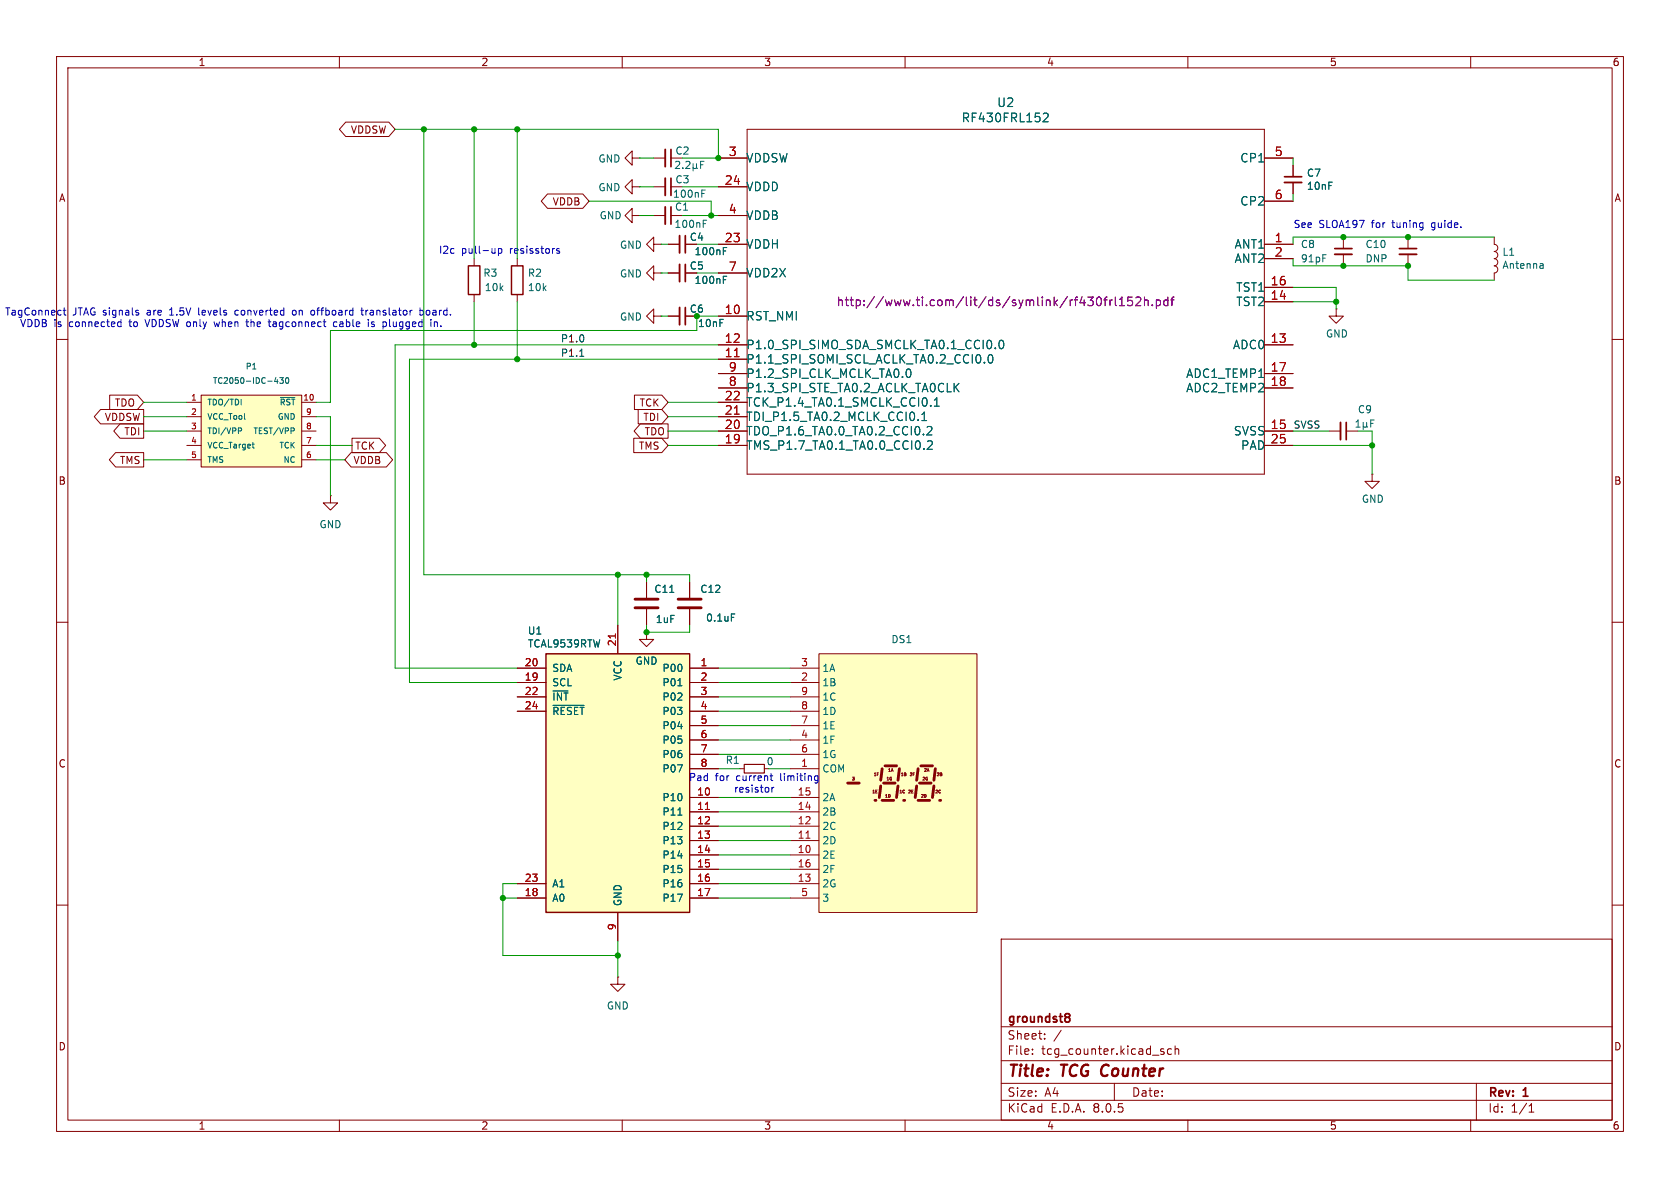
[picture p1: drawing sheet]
<svg xmlns="http://www.w3.org/2000/svg" width="297mm" height="210mm" viewBox="0 0 297 210" stroke-linecap="round" stroke-linejoin="round" font-family="sans-serif">
<g fill="none" stroke="#840000" stroke-width=".18">
<path d="M10 10h277v190h-277zM12 12h273v186h-273zM60 10v2M110 10v2M160 10v2M210 10v2M260 10v2M10 60h2M83.8 45.7v1.3M83.8 52.1v1.2M91.4 45.7v1.3M91.4 52.1v1.2"/>
<path d="M285 60h2M58.4 87.6v1.3h1.3l-1.3 1.3-1.3-1.3h1.3M58.4 87.6h.1M10 110h2M285 110h2M10 160h2M285 160h2M177 166h108v32h-108zM60 198v2M110 198v2M160 198v2M177 194.5h108"/>
<path d="M177 191.5h108M177 187.5h108M177 181.5h108M182.5 186.3v.1M182.5 185.5v.1M184.7 183.6v.1M184.7 182.8v.1M187.6 182.1l-1.3 2M197 191.5v3M205.4 185.9l.3 .1 .1 .2-.2 .2h-.3M205.4 185.4l.3 .1M207.1 185.5l-.4-.1-.3 .3v.4l.1 .2h.6"/>
<path d="M207.7 185.5l.3-.1 .3 .1 .1 .9M207.7 184.9v1.5M210 198v2M260 198v2M261 191.5v6.5M270.3 196.6h.9M270.3 195.5l.4-.4v1.5"/>
</g>
<path d="M188.8 179.2l.3 .3-.3 .3 .3 .2v.4l-.3 .3" fill="none" stroke="#840000" stroke-width=".3"/>
<path d="M82.8 47h2v5.1h-2zM90.4 47h2.1v5.1h-2.1z" fill="none" stroke="#840000" stroke-width=".25"/>
<path d="M35.6 69.9h17.7v12.7h-17.7z" fill="#ffffc2"/>
<g fill="none" stroke="#840000" stroke-width=".18">
<path d="M111.8 38.1v-1.3l-1.3 1.3 1.3 1.3v-1.3h1.2M113 38.1h.1M115.6 38.1h2M115.6 33h2M115.6 27.9h2M118.6 38.1h2M118.6 33h2M118.6 27.9h2M127 38.1h5.1M127 33h5.1M127 27.9h5.1M132.1 22.9h91.4v60.9h-91.4z"/>
<path d="M223.5 27.9h5.1M223.5 35.6h5.1M115.6 43.2v-1.3l-1.3 1.3 1.3 1.3v-1.3h1.2M115.6 55.9v-1.3l-1.3 1.3 1.3 1.3v-1.3h1.2M115.6 48.3v-1.3l-1.3 1.3 1.3 1.2v-1.2h1.2M116.8 43.2h.1M116.8 55.9h.1M116.8 48.3h.1M127 43.2h5.1M127 55.9h5.1M127 48.3h5.1M223.5 43.2h5.1"/>
<path d="M223.5 53.3h5.1M223.5 50.8h5.1M223.5 45.7h5.1M237.5 41.9v2M237.5 45v2M248.9 41.9v2M248.9 45v2M33 71.1h2.6M33 73.7h2.6M33 76.2h2.6M33 78.7h2.6M35.6 69.9h17.7v12.7h-17.7z"/>
<path d="M53.3 71.1h2.6M53.3 73.7h2.6M53.3 76.2h2.6M53.3 78.7h2.6M127 71.1h5.1M127 73.7h5.1M127 76.2h5.1M127 78.7h5.1M127 63.5h5.1M127 61h5.1M127 66h5.1M127 68.6h5.1"/>
<path d="M223.5 76.2h5.1M223.5 78.7h5.1M223.5 61h5.1M223.5 66h5.1M223.5 68.6h5.1M234.9 76.2h2.1M238 76.2h2M33 81.3h2.6M53.3 81.3h2.6M242.6 83.8v1.3h1.2l-1.2 1.3-1.3-1.3h1.3M242.6 83.8h.1M121.9 102.9v2.8"/>
<path d="M121.9 107.7v2.8M109.2 172.7v1.3h1.3l-1.3 1.3-1.3-1.3h1.3M109.2 172.7h.1"/>
</g>
<g fill="none" stroke="#006464" stroke-width=".18">
<path d="M119.4 28.6l.5-.1 .3 .4-.8 .9h.8M120.7 29.7v.1M121.3 28.6l.4-.1 .3 .4-.8 .9h.8M122.5 29.6l.2 .2h.2l.2-.2M122.5 28.9v1.3M123.1 29.6l.2 .2M123.1 28.9v.7M123.9 29.1h.4M124.1 34.2h.4M124.1 33.6h.6M124.3 39.5h.4M124.3 38.9h.6"/>
<path d="M124.5 28.5h-.6v1.3M184.4 20.1l.6-.1 .2 .1 .1 .3-.9 1.1h.9M42.1 75.6h.4l.2 .2-.1 .3-.5 .1M42.6 70.6v1M44.6 78.5h.3M44.9 79.2h.1M48.8 66.7l-.3 .7h.7M49 67.1v.7M49.5 66.8h.6l-.4 .3 .3 .1v.5l-.1 .1-.4-.1M49.6 70.3h2.5M50.6 66.8h.1a.54 .54 0 0 1 .4 .5 .54 .54 0 0 1-.4 .5 .68 .68 0 0 1-.1-1zM51.9 75.7l.1 .1-.1 .3"/>
<path d="M160.3 65.4l-.1 .4M160.9 65.4a.81 .81 0 0 1-.4 1.3l-.2-.1-.1-.4M162.3 74.2v.1M163 74.3h.8M163.3 73.1l-.3 .2M163.4 72.8v1.5M163.9 75.5l.6-.1 .2 .1 .1 .3-1 1.1h1M164 78.1l.5-.2 .3 .2v.3l-.9 1h.9M164.5 71.7v.1M165.2 71.8h.8M165.5 70.5l-.3 .2M165.6 70.3v1.5"/>
<path d="M168.9 68.4l.6 .9M169.5 67.8l-.8 .8M174 64v.2M174.8 62.8a.81 .81 0 0 0 .4 1.4l.2-.2 .1-.4-.1-.8M176 61.5v.1M176.7 60.3l.3-.2a.81 .81 0 0 1 .5 .7 .81 .81 0 0 1-.3 .8h-.1a.81 .81 0 0 1-.4-1.3zM239.7 75.5h.8M239.7 74.6l.4-.4v1.3M241 75.3l.2 .2h.2l.2-.2M241 74.7v1.2M241.6 75.3l.2 .2M241.6 74.7v.6"/>
<path d="M242.3 74.8h.5M242.9 74.2h-.6v1.3M129.3 108.5h.6"/>
</g>
<path d="M117.6 26.4v3.1M117.6 31.5v3M117.6 36.6v3M236 45h3M247.4 45h3M237 74.7v3" fill="none" stroke="#840000" stroke-width=".33"/>
<path d="M118.6 26.4v3.1M118.6 31.5v3M118.6 36.6v3M236 43.9h3M247.4 43.9h3M238 74.7v3" fill="none" stroke="#840000" stroke-width=".3"/>
<path d="M129.8 63.1h.9M129.8 73.2h.9" fill="none" stroke="#a90000" stroke-width=".18"/>
<g fill="none" stroke="#840084" stroke-width=".18">
<path d="M192.3 52.5h1l-.6 .6 .5 .1 .1 .5-.3 .3h-.5M194 52.7l.2-.2a.83 .83 0 0 1 .6 .6 .83 .83 0 0 1-.3 .9h-.2a.82 .82 0 0 1-.3-1.3zM195.1 53h.6M195.7 52.5l-.3 .2v1.3M196.2 53v1M196.7 53l-.3 .1-.2 .2M197.2 52.5v1.3l.2 .2M197.9 54h.9M197.9 52.9l.4-.4v1.5M200.2 52.5h-.8v.7l.2-.1 .5 .1 .1 .2v.5l-.3 .1-.5-.1M200.8 52.7l.6-.2 .2 .2 .1 .2-1 1.1h1M202.3 53.2l.2-.2 .4 .1 .1 .9"/>
<path d="M202.3 52.5v1.5M203.7 53.9v.1M204.4 53.1l.5-.1 .3 .3v.4l-.2 .3h-.6M204.4 53v1.5M206.5 53.1l-.5-.1-.3 .3v.4l.2 .3h.6M206.5 52.5v1.5M207 53h.6M207.6 52.5l-.4 .2v1.3"/>
</g>
<path d="M119.9 107.4h4.1M119.9 105.9h4.1" fill="none" stroke="#840000" stroke-width=".51"/>
<path d="M96.5 115.6h25.4v45.7h-25.4z" fill="#ffffc2"/>
<path d="M96.5 115.6h25.4v45.7h-25.4z" fill="none" stroke="#840000" stroke-width=".25"/>
<g fill="none" stroke="#840000" stroke-width=".18">
<path d="M111.8 33v-1.2l-1.3 1.2 1.3 1.3v-1.3h1.2M111.8 27.9v-1.2l-1.3 1.2 1.3 1.3v-1.3h1.2M113 33h.1M113 27.9h.1M228.6 29.2v2M228.6 32.3v2M118.1 43.2h2M118.1 55.9h2M118.1 48.3h2M121.2 43.2h2M121.2 55.9h2M121.2 48.3h2"/>
<path d="M236.2 54.6v1.3h1.3l-1.3 1.3-1.3-1.3h1.3M236.2 54.6h.1M264.2 45.7a.64 .64 0 0 1 .6 .7 .64 .64 0 0 1-.6 .6 .63 .63 0 0 1 .6 .6 .63 .63 0 0 1-.6 .7v1.2M264.2 41.9v1.3a.64 .64 0 0 1 .6 .6 .64 .64 0 0 1-.6 .7 .63 .63 0 0 1 .6 .6 .63 .63 0 0 1-.6 .6M91.4 118.1h5.1M109.2 110.5v5.1M114.3 111.8v1.2h1.3l-1.3 1.3-1.3-1.3h1.3M114.3 111.8h.1M114.3 102.9v2.8M114.3 107.7v2.8M121.9 118.1h5.1M91.4 120.7h5.1"/>
<path d="M91.4 123.2h5.1M91.4 125.7h5.1M121.9 120.7h5.1M121.9 123.2h5.1M121.9 125.7h5.1M121.9 128.3h5.1M121.9 130.8h5.1M121.9 133.4h5.1M121.9 135.9h5.1M91.4 156.2h5.1M91.4 158.8h5.1M121.9 141h5.1"/>
<path d="M121.9 143.5h5.1M121.9 146.1h5.1M121.9 148.6h5.1M121.9 151.1h5.1M121.9 153.7h5.1M121.9 156.2h5.1M121.9 158.8h5.1M109.2 161.3v5.1"/>
</g>
<path d="M127.9 44.4h.4M127.9 43.8h.6M127.9 49.4h.4M127.9 48.8h.6M272.6 46.6l.2 .2v.6M272.8 47.4h-.4M272.8 46.9l-.4 .1M118.4 104.7h.7M97.8 124.7h5.5M119.8 121.2h.8M119.8 144.1h.8" fill="none" stroke="#006464" stroke-width=".18"/>
<path d="M108.8 112.1v.7M124.7 143.1h.7" fill="none" stroke="#a90000" stroke-width=".18"/>
<path d="M112.3 107.4h4M112.3 105.9h4" fill="none" stroke="#840000" stroke-width=".51"/>
<path d="M227.1 32.3h3M120.1 41.7v3M120.1 46.7v3.1M120.1 54.4v3" fill="none" stroke="#840000" stroke-width=".33"/>
<path d="M227.1 31.2h3M121.2 41.7v3M121.2 46.7v3.1M121.2 54.4v3" fill="none" stroke="#840000" stroke-width=".3"/>
<path d="M144.8 115.6h27.9v45.7h-27.9z" fill="#ffffc2"/>
<path d="M149.9 138.4h2" fill="none" stroke="#840000" stroke-width=".51"/>
<circle cx="154.7" cy="141.5" r=".25" fill="#840000"/>
<path d="M155.7 138.9l-.3 2.1M156 135.9l-.3 2M156.2 138.4h2M156.5 135.4h2M158.7 138.9l-.2 2.1M159 135.9l-.3 2M156 141.5h2" fill="none" stroke="#840000" stroke-width=".51"/>
<circle cx="159.8" cy="141.5" r=".25" fill="#840000"/>
<path d="M162.1 138.9l-.3 2.1M162.3 135.9l-.2 2M162.6 138.4h2M162.8 135.4h2M165.1 138.9l-.3 2.1M165.4 135.9l-.3 2M162.3 141.5h2" fill="none" stroke="#840000" stroke-width=".51"/>
<circle cx="166.1" cy="141.5" r=".25" fill="#840000"/>
<g fill="none" stroke="#840000" stroke-width=".18">
<path d="M61.1 21.6h7.6l1.1 1.3-1.1 1.2h-7.6l-1.1-1.2zM96.8 34.3h6.2l1.1 1.3-1.1 1.2h-6.2l-1.1-1.2zM127 33h5.1M127 27.9h5.1M127 38.1h5.1M223.5 27.9h5.1M223.5 35.6h5.1M228.6 29.2v2M228.6 32.3v2M118.1 43.2h2M118.1 55.9h2M118.1 48.3h2"/>
<path d="M121.2 43.2h2M121.2 55.9h2M121.2 48.3h2M127 43.2h5.1M127 55.9h5.1M127 48.3h5.1M223.5 43.2h5.1M223.5 53.3h5.1M223.5 50.8h5.1M223.5 45.7h5.1M17.8 72.4h7.6v2.5h-7.6l-1.1-1.2zM19.4 69.8h4.9l1.1 1.3-1.1 1.3h-4.9z"/>
<path d="M21.2 74.9h4.2v2.6h-4.2l-1.1-1.3zM62.2 77.5h4.9l1.1 1.2-1.1 1.3h-4.9zM112 77.5h5l1.1 1.2-1.1 1.3h-5zM112.2 69.8h4.8l1.1 1.3-1.1 1.3h-4.8zM112.8 72.4h4.2l1.1 1.3-1.1 1.2h-4.2zM113.2 74.9h4.9v2.6h-4.9l-1.1-1.3zM127 63.5h5.1M127 61h5.1M127 76.2h5.1M127 66h5.1M127 68.6h5.1M127 78.7h5.1"/>
<path d="M127 73.7h5.1M127 71.1h5.1M223.5 61h5.1M223.5 76.2h5.1M223.5 66h5.1M223.5 68.6h5.1M223.5 78.7h5.1M20.4 80h5v2.6h-5l-1.1-1.3zM62.1 80h6.2l1.1 1.3-1.1 1.3h-6.2l-1.1-1.3zM91.4 118.1h5.1M109.2 110.5v5.1M114.3 111.8h.1"/>
<path d="M114.3 102.9v2.8M114.3 107.7v2.8M121.9 118.1h5.1M121.9 102.9v2.8M121.9 107.7v2.8M139.7 118.1h5.1M144.8 115.6h27.9v45.7h-27.9zM91.4 120.7h5.1M91.4 125.7h5.1M91.4 123.2h5.1M121.9 135.9h5.1M121.9 120.7h5.1"/>
<path d="M121.9 130.8h5.1M121.9 133.4h5.1M121.9 128.3h5.1M121.9 125.7h5.1M121.9 123.2h5.1M130.8 135.9h.8M139.7 135.9h5.1M139.7 120.7h5.1M139.7 130.8h5.1M139.7 133.4h5.1M139.7 128.3h5.1M139.7 125.7h5.1"/>
<path d="M139.7 123.2h5.1M150.7 137.4h.3l-.1 .2M154.4 139.7l.1 .5M154.7 136.7v.4M155.1 139.7h-.3v.5M155.3 136.6h-.2v.5M157.2 135.9l.1 .5M157.6 136.4l.1-.5 .2 .5M159.5 136.7v.4M160.1 136.6h-.2v.5M160.7 139.7h.2M161 136.6h.2"/>
<path d="M161.4 139.7h-.2v.5M161.7 136.6h-.3v.5M163.5 135.9h.2M163.9 136.4l.2-.5 .1 .5M165.7 136.6h.3M166.4 136.6h-.2v.5M91.4 156.2h5.1M91.4 158.8h5.1M121.9 151.1h5.1M121.9 148.6h5.1M121.9 146.1h5.1M121.9 156.2h5.1"/>
<path d="M121.9 143.5h5.1M121.9 141h5.1M121.9 153.7h5.1M121.9 158.8h5.1M139.7 151.1h5.1M139.7 148.6h5.1M139.7 146.1h5.1M139.7 156.2h5.1M139.7 143.5h5.1M139.7 141h5.1M139.7 153.7h5.1M139.7 158.8h5.1"/>
<path d="M156.7 140.5v.4M157.3 140.5l-.2-.1v.5M162.9 140.5h.3M163.6 140.5l-.2-.1v.5M109.2 161.3v5.1"/>
</g>
<path d="M129.8 63.1h.9M129.8 73.2h.9M108.8 112.1v.7M124.7 143.1h.7M142.5 148.2h.7" fill="none" stroke="#a90000" stroke-width=".18"/>
<path d="M131.6 135.1h3.5v1.6h-3.5z" fill="none" stroke="#840000" stroke-width=".2"/>
<path d="M102.5 63h.7" fill="none" stroke="#0f0f0f" stroke-width=".18"/>
<g fill="none" stroke="#0000c2" stroke-width=".18">
<path d="M11.2 54.8h.5M11.4 54.4v1.1l.3 .2M20.9 57.7h.5M21.4 56.5v1.2M24.4 55.3l.1 .2-.1 .2M24.4 54.8l.1 .1M25.6 56.5l.4 1.2M30 55.7h.7M30.1 54.7l-.1 .1M35.1 54.4v1.1l.2 .2M37.8 56.9l.3 .8 .2-.6M42 54.8l-.3 .1-.2 .2 .1 .5 .4 .1"/>
<path d="M43.5 56.9h.4M43.6 56.5v1.1l.3 .1M47.4 56.9h.5M47.6 57.7h.3M52.2 54.9l-.3-.1-.2 .3 .1 .5h.4M55.2 54.8l.3 .1 .1 .2v.5l-.4 .1M59.6 57l-.4-.1-.3 .2 .2 .6h.5M63.8 54.8h.5M64 54.4v1.1l.3 .2M64.7 54.8v.9M64.8 54.9l-.1 .2M66.1 57l-.3-.1-.1 .2v.2l.4 .1v.3h-.4"/>
<path d="M68.9 56.5v1.1l.1 .1M74.2 54.9l.4-.1 .3 .3-.2 .5h-.5M74.2 54.4v1.3M75.4 55v.6M76.8 57l.2-.1 .3 .1v.7M76.8 56.9v.8M77.9 57.6v.1M87.5 43.9v.9M87.5 44.7l-.2 .1M88.1 43.9v1.3M88.1 44l.4-.1 .2 .3-.1 .5h-.5M98.9 44l-.3-.1-.2 .2 .1 .2 .4 .1v.3h-.5"/>
<path d="M136.1 137.1h.5M136.3 137.8l.3 .2M136.5 139.2v.8M136.8 139.2l-.3 .2M144.1 137.2h.5M144.1 137.9h.5M144.6 137.1v1.1l-.1 .2h-.3"/>
</g>
<g fill="none" stroke="#009600" stroke-width=".18">
<path d="M69.8 22.9h57.2v5h-6.4M74.9 22.9v78.7h47v1.3M83.8 22.9v22.8M91.4 22.9v22.8M104.1 35.6h21.6v2.5M113 33h2.6M113 38.1h2.6M113 27.9h2.6M120.6 33h6.4M120.6 38.1h6.4M228.6 27.9v1.3M228.6 34.3v1.3"/>
<path d="M83.8 53.3v7.7M91.4 53.3v10.2M116.8 43.2h1.3M116.8 48.3h1.3M116.8 55.9h1.3M123.2 43.2h3.8M123.2 48.3h3.8M127 55.9h-3.8v2.5h-64.8v12.7h-2.5M228.6 45.7v1.3h20.3v2.5h15.3M228.6 50.8h7.6v3.8M228.6 53.3h7.6M264.2 41.9h-35.6v1.3"/>
<path d="M25.4 73.7h7.6M25.4 71.1h7.6M25.4 76.2h7.6M55.9 73.7h2.5v13.9M55.9 78.7h6.3M118.1 73.7h8.9M118.1 78.7h8.9M118.1 71.1h8.9M118.1 76.2h8.9M127 61h-57.2v57.1h21.6M127 63.5h-54.6v57.2h19M228.6 78.7h14"/>
<path d="M228.6 76.2h6.3M240 76.2h2.6v7.6M25.4 81.3h7.6M55.9 81.3h5.1M109.2 101.6v8.9M114.3 101.6v1.3M114.3 110.5v1.3h7.6v-1.3M127 118.1h12.7M127 120.7h12.7M127 135.9h3.8M127 128.3h12.7M127 133.4h12.7"/>
<path d="M127 130.8h12.7M127 125.7h12.7M127 123.2h12.7M135.9 135.9h3.8M88.9 158.8h2.5M91.4 156.2h-2.5v12.7h20.3M127 156.2h12.7M127 151.1h12.7M127 148.6h12.7M127 153.7h12.7M127 158.8h12.7M127 143.5h12.7"/>
<path d="M127 141h12.7M127 146.1h12.7M109.2 166.4v6.3"/>
</g>
<g fill="none" stroke="#006464" stroke-width=".18">
<path d="M184.4 20.1l.6-.1 .2 .1 .1 .3-.9 1.1h.9M127.9 49.4h.4M127.9 48.8h.6M127.9 44.4h.4M127.9 43.8h.6M160.3 65.4l-.1 .4M160.9 65.4a.81 .81 0 0 1-.4 1.3l-.2-.1-.1-.4M162.3 74.2v.1M163 74.3h.8M163.3 73.1l-.3 .2M163.4 72.8v1.5M163.9 75.5l.6-.1 .2 .1 .1 .3-1 1.1h1"/>
<path d="M164 78.1l.5-.2 .3 .2v.3l-.9 1h.9M164.5 71.7v.1M165.2 71.8h.8M165.5 70.5l-.3 .2M165.6 70.3v1.5M168.9 68.4l.6 .9M169.5 67.8l-.8 .8M174 64v.2M174.8 62.8a.81 .81 0 0 0 .4 1.4l.2-.2 .1-.4-.1-.8M176 61.5v.1M176.7 60.3l.3-.2a.81 .81 0 0 1 .5 .7 .81 .81 0 0 1-.3 .8h-.1a.81 .81 0 0 1-.4-1.3zM118.4 104.7h.7"/>
<path d="M129.3 108.5h.6M97.8 124.7h5.5M119.8 121.2h.8M119.8 144.1h.8"/>
</g>
<g fill="none" stroke="#840084" stroke-width=".18">
<path d="M192.3 52.5h1l-.6 .6 .5 .1 .1 .5-.3 .3h-.5M194 52.7l.2-.2a.83 .83 0 0 1 .6 .6 .83 .83 0 0 1-.3 .9h-.2a.82 .82 0 0 1-.3-1.3zM195.1 53h.6M195.7 52.5l-.3 .2v1.3M196.2 53v1M196.7 53l-.3 .1-.2 .2M197.2 52.5v1.3l.2 .2M197.9 54h.9M197.9 52.9l.4-.4v1.5M200.2 52.5h-.8v.7l.2-.1 .5 .1 .1 .2v.5l-.3 .1-.5-.1M200.8 52.7l.6-.2 .2 .2 .1 .2-1 1.1h1M202.3 53.2l.2-.2 .4 .1 .1 .9"/>
<path d="M202.3 52.5v1.5M203.7 53.9v.1M204.4 53.1l.5-.1 .3 .3v.4l-.2 .3h-.6M204.4 53v1.5M206.5 53.1l-.5-.1-.3 .3v.4l.2 .3h.6M206.5 52.5v1.5M207 53h.6M207.6 52.5l-.4 .2v1.3"/>
</g>
<g fill="#009600" stroke="#009600" stroke-width=".18">
<circle cx="125.7" cy="38.1" r=".46"/>
<circle cx="127" cy="27.9" r=".46"/>
<circle cx="237.5" cy="41.9" r=".46"/>
<circle cx="237.5" cy="47" r=".46"/>
<circle cx="236.2" cy="53.3" r=".46"/>
<circle cx="123.2" cy="55.9" r=".46"/>
<circle cx="248.9" cy="47" r=".46"/>
<circle cx="248.9" cy="41.9" r=".46"/>
<circle cx="242.6" cy="78.7" r=".46"/>
<circle cx="74.9" cy="22.9" r=".46"/>
<circle cx="83.8" cy="22.9" r=".46"/>
<circle cx="91.4" cy="63.5" r=".46"/>
<circle cx="83.8" cy="61" r=".46"/>
<circle cx="91.4" cy="22.9" r=".46"/>
<circle cx="109.2" cy="101.6" r=".46"/>
<circle cx="114.3" cy="101.6" r=".46"/>
<circle cx="109.2" cy="168.9" r=".46"/>
<circle cx="88.9" cy="158.8" r=".46"/>
<circle cx="114.3" cy="111.8" r=".46"/>
</g>
<g font-size="2.8" fill="#840000">
<text x="178" y="190.9">Title:</text>
<text x="187.7" y="190.9">TCG Counter</text>
</g>
<g font-size="2.1" fill="#006464">
<text x="169.9" y="21.8">RF430FRL152</text>
<text x="176.2" y="19.1">U2</text>
<text x="131.8" y="28.9">VDDSW</text>
<text x="219.2" y="28.9">CP1</text>
<text x="131.8" y="34">VDDD</text>
<text x="131.8" y="39.1">VDDB</text>
<text x="219.2" y="36.5">CP2</text>
<text x="131.8" y="44.2">VDDH</text>
<text x="218.2" y="44.2">ANT1</text>
<text x="218.2" y="46.7">ANT2</text>
<text x="131.8" y="49.2">VDD2X</text>
<text x="218.5" y="51.8">TST1</text>
<text x="131.8" y="56.9">RST_NMI</text>
<text x="218.5" y="54.3">TST2</text>
<text x="131.8" y="64.5">P1.1_SPI_SOMI_SCL_ACLK_TA0.2_CCI0.0</text>
<text x="131.8" y="61.9">P1.0_SPI_SIMO_SDA_SMCLK_TA0.1_CCI0.0</text>
<text x="217.9" y="61.9">ADC0</text>
<text x="131.8" y="69.6">P1.3_SPI_STE_TA0.2_ACLK_TA0CLK</text>
<text x="131.8" y="67">P1.2_SPI_CLK_MCLK_TA0.0</text>
<text x="209.6" y="67">ADC1_TEMP1</text>
<text x="209.6" y="69.6">ADC2_TEMP2</text>
<text x="131.8" y="77.2">TDO_P1.6_TA0.0_TA0.2_CCI0.2</text>
<text x="131.8" y="74.6">TDI_P1.5_TA0.2_MCLK_CCI0.1</text>
<text x="131.8" y="72.1">TCK_P1.4_TA0.1_SMCLK_CCI0.1</text>
<text x="218.1" y="77.2">SVSS</text>
<text x="131.8" y="79.7">TMS_P1.7_TA0.1_TA0.0_CCI0.2</text>
<text x="219.3" y="79.7">PAD</text>
</g>
<g font-size="2.1" fill="#a90000">
<text x="128.7" y="27.7">3</text>
<text x="225.3" y="27.7">5</text>
<text x="128" y="32.8">24</text>
<text x="225.3" y="35.3">6</text>
<text x="128.7" y="37.8">4</text>
<text x="128" y="42.9">23</text>
<text x="225.3" y="42.9">1</text>
<text x="225.3" y="45.5">2</text>
<text x="128.7" y="48">7</text>
<text x="224.6" y="53.1">14</text>
<text x="224.6" y="50.5">16</text>
<text x="128" y="55.6">10</text>
<text x="128" y="63.2">11</text>
<text x="128" y="60.7">12</text>
<text x="128.7" y="65.8">9</text>
<text x="224.6" y="60.7">13</text>
<text x="224.6" y="65.8">17</text>
<text x="128" y="70.9">22</text>
<text x="128.7" y="68.3">8</text>
<text x="224.6" y="68.3">18</text>
<text x="128" y="75.9">20</text>
<text x="128" y="73.4">21</text>
<text x="224.6" y="75.9">15</text>
<text x="128" y="78.5">19</text>
<text x="224.6" y="78.5">25</text>
</g>
<text font-size="2.1" fill="#840084" x="147.8" y="54.3">http://www.ti.com/lit/ds/symlink/rf430frl152h.pdf</text>
<g font-size="2.1" fill="#840000">
<text x="178" y="184">Sheet:</text>
<text x="178" y="181.2">groundst8</text>
<text x="178" y="186.7">File:</text>
<text x="184.1" y="186.7">tcg_counter.kicad_sch</text>
<text x="178" y="196.9">KiCad</text>
<text x="178" y="194.1">Size:</text>
<text x="184.7" y="194.1">A4</text>
<text x="185.7" y="196.9">E.D.A.</text>
<text x="193.3" y="196.9">8.0.5</text>
<text x="200" y="194.1">Date:</text>
<text x="263" y="194.3">Rev:</text>
<text x="263" y="196.9">Id:</text>
<text x="267.1" y="196.9">1/1</text>
<text x="269.4" y="194.3">1</text>
</g>
<g font-size="1.8" fill="#840000">
<text x="35" y="11.9">1</text>
<text x="85" y="11.9">2</text>
<text x="135" y="11.9">3</text>
<text x="185" y="11.9">4</text>
<text x="235" y="11.9">5</text>
<text x="285" y="11.9">6</text>
<text x="61.9" y="23.8">VDDSW</text>
<text x="10.3" y="35.9">A</text>
<text x="285.3" y="35.9">A</text>
<text x="97.6" y="36.5">VDDB</text>
<text x="18.4" y="74.6">VDDSW</text>
<text x="20.2" y="72.1">TDO</text>
<text x="21.9" y="77.2">TDI</text>
<text x="113" y="72.1">TCK</text>
<text x="113.6" y="74.6">TDI</text>
<text x="113.9" y="77.2">TDO</text>
<text x="21.1" y="82.2">TMS</text>
<text x="62.4" y="82.2">VDDB</text>
<text x="62.7" y="79.7">TCK</text>
<text x="112.8" y="79.7">TMS</text>
<text x="10.3" y="85.9">B</text>
<text x="285.3" y="85.9">B</text>
<text x="10.3" y="135.9">C</text>
<text x="285.3" y="135.9">C</text>
<text x="10.3" y="185.9">D</text>
<text x="285.3" y="185.9">D</text>
<text x="35" y="199.9">1</text>
<text x="85" y="199.9">2</text>
<text x="135" y="199.9">3</text>
<text x="185" y="199.9">4</text>
<text x="235" y="199.9">5</text>
<text x="285" y="199.9">6</text>
</g>
<g font-size="1.8" fill="#006464">
<text x="105.7" y="28.9">GND</text>
<text x="119.3" y="27.5">C2</text>
<text x="105.7" y="34">GND</text>
<text x="118.9" y="35.2">100nF</text>
<text x="119.3" y="32.6">C3</text>
<text x="230.9" y="31.4">C7</text>
<text x="230.9" y="33.8">10nF</text>
<text x="105.9" y="39">GND</text>
<text x="119.1" y="40.5">100nF</text>
<text x="119.2" y="37.4">C1</text>
<text x="109.5" y="44.2">GND</text>
<text x="121.8" y="42.8">C4</text>
<text x="121.8" y="47.9">C5</text>
<text x="122.7" y="45.3">100nF</text>
<text x="229.9" y="44">C8</text>
<text x="229.9" y="46.6">91pF</text>
<text x="241.3" y="46.6">DNP</text>
<text x="241.3" y="44">C10</text>
<text x="265.5" y="45.4">L1</text>
<text x="265.5" y="47.7">Antenna</text>
<text x="85.4" y="49.1">R3</text>
<text x="85.6" y="51.7">10k</text>
<text x="93.2" y="49.1">R2</text>
<text x="93.2" y="51.7">10k</text>
<text x="109.5" y="49.3">GND</text>
<text x="122.7" y="50.4">100nF</text>
<text x="109.5" y="56.9">GND</text>
<text x="121.8" y="55.5">C6</text>
<text x="123.3" y="58">10nF</text>
<text x="234.3" y="59.9">GND</text>
<text x="240" y="73.3">C9</text>
<text x="240.7" y="89.1">GND</text>
<text x="56.4" y="93.6">GND</text>
<text x="115.6" y="105">C11</text>
<text x="123.7" y="105">C12</text>
<text x="93.2" y="112.4">U1</text>
<text x="115.8" y="110.3">1uF</text>
<text x="124.7" y="110.1">0.1uF</text>
<text x="157.5" y="113.9">DS1</text>
<text x="93.2" y="114.7">TCAL9539RTW</text>
<text x="97.5" y="119">SDA</text>
<text x="112.3" y="117.7">GND</text>
<text x="117" y="119">P00</text>
<text x="145.3" y="119">1A</text>
<text x="97.5" y="121.5">SCL</text>
<text x="97.5" y="124.1">~{INT}</text>
<text x="110.1" y="120.4" transform="rotate(-90 110.1 120.4)">VCC</text>
<text x="117" y="121.5">P01</text>
<text x="117" y="124.1">P02</text>
<text x="145.3" y="121.5">1B</text>
<text x="145.3" y="124.1">1C</text>
<text x="97.5" y="126.6">~{RESET}</text>
<text x="117" y="126.6">P03</text>
<text x="117" y="129.1">P04</text>
<text x="117" y="131.7">P05</text>
<text x="145.3" y="131.7">1F</text>
<text x="145.3" y="129.1">1E</text>
<text x="145.3" y="126.6">1D</text>
<text x="117" y="134.2">P06</text>
<text x="117" y="136.8">P07</text>
<text x="128.2" y="135.2">R1</text>
<text x="135.4" y="135.5">0</text>
<text x="145.3" y="136.8">COM</text>
<text x="145.3" y="134.2">1G</text>
<text x="117" y="141.8">P10</text>
<text x="145.3" y="141.8">2A</text>
<text x="117" y="144.4">P11</text>
<text x="117" y="146.9">P12</text>
<text x="117" y="149.5">P13</text>
<text x="145.3" y="149.5">2D</text>
<text x="145.3" y="146.9">2C</text>
<text x="145.3" y="144.4">2B</text>
<text x="117" y="152">P14</text>
<text x="117" y="154.5">P15</text>
<text x="145.3" y="152">2E</text>
<text x="145.3" y="154.5">2F</text>
<text x="97.5" y="159.6">A0</text>
<text x="97.5" y="157.1">A1</text>
<text x="110.1" y="160.3" transform="rotate(-90 110.1 160.3)">GND</text>
<text x="117" y="157.1">P16</text>
<text x="117" y="159.6">P17</text>
<text x="145.3" y="157.1">2G</text>
<text x="145.3" y="159.6">3</text>
<text x="107.2" y="178.7">GND</text>
</g>
<g font-size="1.8" fill="#0000c2">
<text x="228.6" y="40.4">See</text>
<text x="233.2" y="40.4">SLOA197</text>
<text x="242.6" y="40.4">for</text>
<text x="246.4" y="40.4">tuning</text>
<text x="253.5" y="40.4">guide.</text>
<text x="77.5" y="45.1">I2c</text>
<text x="81.6" y="45.1">pull-up</text>
<text x="90.2" y="45.1">resisstors</text>
<text x=".8" y="56">TagConnect</text>
<text x="3.4" y="58">VDDB is</text>
<text x="12.3" y="58">connected</text>
<text x="12.8" y="56">JTAG signals</text>
<text x="23.2" y="58">to</text>
<text x="26.2" y="58">VDDSW only</text>
<text x="26.3" y="56">are</text>
<text x="30.4" y="56">1.5V</text>
<text x="35.7" y="56">levels</text>
<text x="38.8" y="58">when</text>
<text x="42.4" y="56">converted</text>
<text x="44.7" y="58">the</text>
<text x="48.8" y="58">tagconnect</text>
<text x="52.8" y="56">on</text>
<text x="56.2" y="56">offboard</text>
<text x="60.4" y="58">cable</text>
<text x="65.4" y="56">translator</text>
<text x="66.7" y="58">is</text>
<text x="69.5" y="58">plugged</text>
<text x="75.9" y="56">board.</text>
<text x="121.7" y="138.3">Pad</text>
<text x="126.4" y="138.3">for</text>
<text x="129.6" y="140.3">resistor</text>
<text x="130.3" y="138.3">current</text>
<text x="138.2" y="138.3">limiting</text>
</g>
<g font-size="1.8" fill="#0f0f0f">
<text x="99.1" y="60.6">P1.0</text>
<text x="99.1" y="63.2">P1.1</text>
<text x="228.6" y="75.9">SVSS</text>
</g>
<g font-size="1.8" fill="#a90000">
<text x="92.7" y="117.9">20</text>
<text x="109" y="114.3" transform="rotate(-90 109 114.3)">21</text>
<text x="123.8" y="117.9">1</text>
<text x="141.5" y="117.9">3</text>
<text x="92.7" y="120.4">19</text>
<text x="92.7" y="122.9">22</text>
<text x="92.7" y="125.5">24</text>
<text x="123.8" y="120.4">2</text>
<text x="123.8" y="122.9">3</text>
<text x="123.8" y="125.5">4</text>
<text x="141.5" y="120.4">2</text>
<text x="141.5" y="125.5">8</text>
<text x="141.5" y="122.9">9</text>
<text x="123.8" y="128">5</text>
<text x="123.8" y="130.6">6</text>
<text x="141.5" y="130.6">4</text>
<text x="141.5" y="128">7</text>
<text x="123.8" y="133.1">7</text>
<text x="123.8" y="135.6">8</text>
<text x="141.5" y="135.6">1</text>
<text x="141.5" y="133.1">6</text>
<text x="123.1" y="140.7">10</text>
<text x="123.1" y="143.3">11</text>
<text x="140.9" y="143.3">14</text>
<text x="140.9" y="140.7">15</text>
<text x="123.1" y="145.8">12</text>
<text x="123.1" y="148.3">13</text>
<text x="140.9" y="148.3">11</text>
<text x="140.9" y="145.8">12</text>
<text x="92.7" y="156">23</text>
<text x="123.1" y="150.9">14</text>
<text x="123.1" y="153.4">15</text>
<text x="123.1" y="156">16</text>
<text x="140.9" y="150.9">10</text>
<text x="140.9" y="156">13</text>
<text x="140.9" y="153.4">16</text>
<text x="92.7" y="158.5">18</text>
<text x="123.1" y="158.5">17</text>
<text x="141.5" y="158.5">5</text>
<text x="109" y="164.5" transform="rotate(-90 109 164.5)">9</text>
</g>
<g font-size="1.4" fill="#006464">
<text x="43.3" y="65.5">P1</text>
<text x="36.6" y="71.9">TDO/TDI</text>
<text x="37.5" y="68">TC2050-IDC-430</text>
<text x="49.3" y="71.9">~{RST}</text>
<text x="36.6" y="74.4">VCC_Tool</text>
<text x="36.6" y="76.9">TDI/VPP</text>
<text x="44.7" y="76.9">TEST/VPP</text>
<text x="49" y="74.4">GND</text>
<text x="36.6" y="79.5">VCC_Target</text>
<text x="36.6" y="82">TMS</text>
<text x="49.3" y="79.5">TCK</text>
<text x="50" y="82">NC</text>
</g>
<g font-size="1.4" fill="#a90000">
<text x="33.7" y="70.9">1</text>
<text x="53.5" y="70.9">10</text>
<text x="33.7" y="73.4">2</text>
<text x="33.7" y="75.9">3</text>
<text x="54" y="75.9">8</text>
<text x="54" y="73.4">9</text>
<text x="33.7" y="78.5">4</text>
<text x="33.7" y="81">5</text>
<text x="54" y="81">6</text>
<text x="54" y="78.5">7</text>
</g>
<g font-size=".7" fill="#840000">
<text x="154.3" y="137.4">1F</text>
<text x="156.8" y="136.6">1A</text>
<text x="159.1" y="137.4">1B</text>
<text x="160.7" y="137.4">2F</text>
<text x="163.2" y="136.6">2A</text>
<text x="165.4" y="137.4">2B</text>
<text x="150.5" y="138.2">3</text>
<text x="154" y="140.4">1E</text>
<text x="156.3" y="141.2">1D</text>
<text x="156.6" y="138.2">1G</text>
<text x="158.8" y="140.4">1C</text>
<text x="160.4" y="140.4">2E</text>
<text x="162.6" y="141.2">2D</text>
<text x="162.9" y="138.2">2G</text>
<text x="165.2" y="140.4">2C</text>
</g>
</svg>
